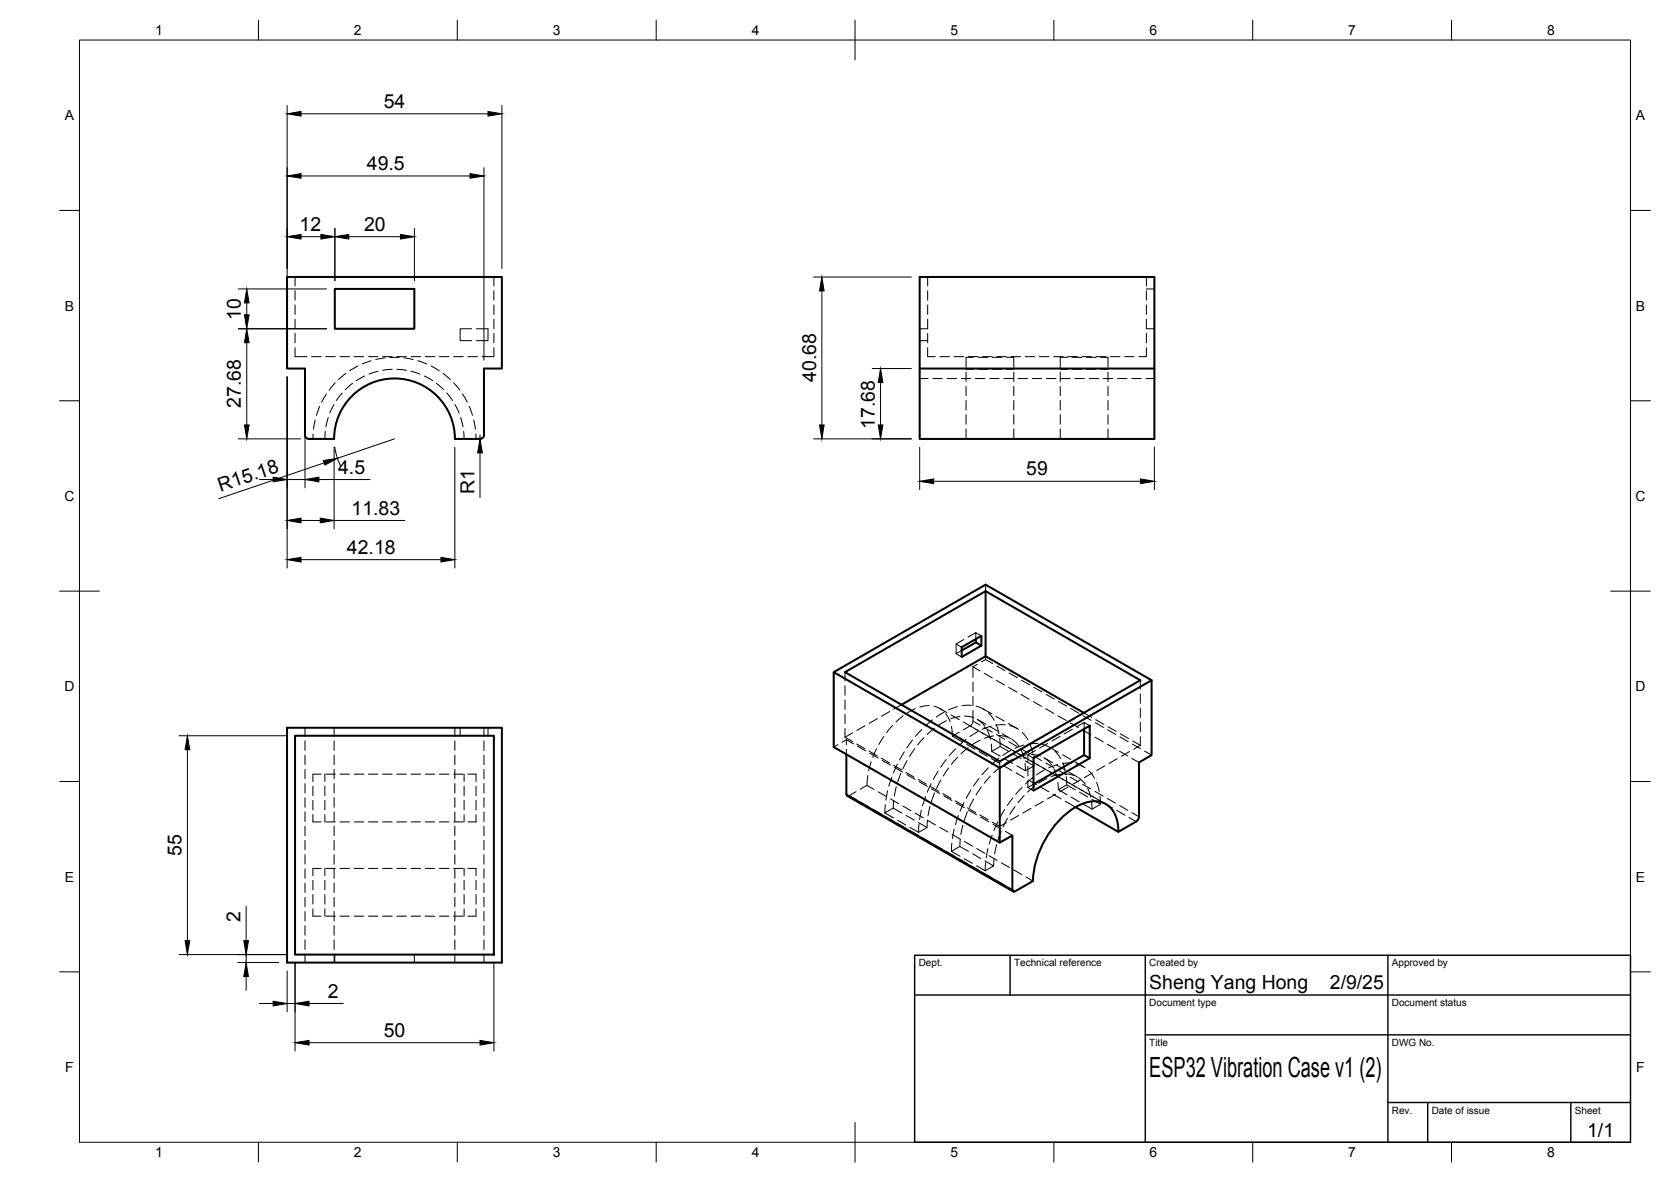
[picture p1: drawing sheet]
<svg xmlns="http://www.w3.org/2000/svg" width="420mm" height="297mm" viewBox="0 0 420 297" stroke-linecap="round" stroke-linejoin="round" font-family="sans-serif">
<!-- layer: Visible -->
<g fill="none" stroke="#000" stroke-width=".51">
<path d="M84.2 72.6h20v10h-20zM231.2 69.6h59.1v40.7h-59.1zM231.2 92.6h59.1M114.4 110.3a15.2 15.2 0 0 0-15.2-15.2 15.2 15.2 0 0 0-15.2 15.2h-6.3a1.01 1.01 0 0 1-1-1v-16.7h-4.5v-23h54v23h-4.5v16.7a1.01 1.01 0 0 1-1 1h-6.3M247.8 148.6l38.9 22.3-35.3 20.4-38.9-22.4 35.3-20.3v16.3M209.6 168.9l41.8 24.1M245.4 160.6v.8l-3.6 2.1M245.4 161.4l1.4 .8-5 2.9v-2.4l5-2.9v2.4M247.8 164.9l-21.1 12.2M247.8 164.9l24.7 14.2M289.6 170.9l-41.8-24-38.2 22v18.8l41.8 24.1M72.2 182.9h54v59h-54z"/>
<path d="M74.2 184.9h50v55h-50zM212.8 189.6v9.9M212.8 199.5l.2 .5 41.8 24M259.9 190.5l14.1-8.1v8.1l-14.1 8.2zM272.6 183.2v6.5M274 190.5l-1.4-.8-12.7 7.4M270.4 202.8l10.8 6.2 4.5-2.5M285.7 206.5l.5-.6 .2-.7v-13.6l3.2-1.8v-18.9l-38.2 22.1v18.8l3.2-1.9v14l.4 .2 .3-.1 4.4-2.6a23.7 23.7 0 0 1 10.8-18.6 7.7 7.7 0 0 1 7.6-.7 7.4 7.4 0 0 1 3.1 6.9"/>
</g>
<!-- layer: Hidden -->
<g fill="none" stroke="#000" stroke-width=".25">
<path d="M74.2 69.6v2.3M74.2 73.1v2.3M74.2 76.6v2.4M124.2 69.6v2.3M124.2 73.1v2.3M124.2 76.6v2.4M233.3 69.6v2.3M233.3 73.1v2.3M233.3 76.6v2.4M288.2 72.6h2.1M288.2 69.6v2.3M288.2 73.1v2.3"/>
<path d="M288.2 76.6v2.4M74.2 80.2v2.4M74.2 83.8v2.4M74.2 87.4v2.2h3M78.3 89.6h2.4M81.9 89.6h2.4M82.1 99l-1.2 2.1M84.3 96.2l-1.5 1.8M85.5 89.6h2.4M86 98.8l-1.4 1.9M87 93.9l-1.9 1.5M88.6 96.3l-1.8 1.6"/>
<path d="M89.1 89.6h2.3M90 92l-2.1 1.2M91.7 94.5l-2.1 1.2M92.6 89.6h2.4M93.3 90.7l-2.2 .8M95.1 93.3l-2.3 .7M96.2 89.6h2.4M96.8 89.9l-2.3 .4M98 89.8h2.4M98.6 92.8l-2.4 .3M99.8 92.8l2.4 .3M99.8 89.6h2.4"/>
<path d="M101.6 89.9l2.3 .4M103.3 93.3l2.3 .7M103.4 89.6h2.3M105.1 90.6l2.2 .9M106.7 94.5l2.1 1.1M106.9 89.6h2.4M108.4 92l2 1.2M109.7 96.3l1.8 1.6M110.5 89.6h2.4M111.4 93.8l1.8 1.6M112.3 98.7l1.5 2M114.1 96.2l1.5 1.8"/>
<path d="M114.1 89.6h2.4M116.3 99l1.2 2.1M117.6 89.6h2.4M118.6 82.6h-2.9v3h2.9M119.8 82.6h2.9v3h-2.9M124.2 87.4v2.2h-3M124.2 80.2v2.4M124.2 83.8v2.4M231.2 85.6h2.1M231.2 95.1h2.2M233.3 80.2v2.4h-2.1M233.3 87.4v2.2h1.8"/>
<path d="M233.3 83.8v2.4M234.5 95.1h2.4M236.3 89.6h2.4M238.1 95.1h2.4M239.9 89.6h2.4M241.7 95.1h2.4M242.9 93.5v2.4M242.9 97.1v2.3M242.9 92.8h1.9M243.5 89.6h2.4M244.8 89.8h-1.9v2.5M245.3 95.1h2.3"/>
<path d="M245.9 92.8h2.4M245.9 89.8h2.4M247.1 89.6h2.3M248.8 95.1h2.4M249.5 92.8h2.4M249.5 89.8h2.4M250.6 89.6h2.4M252.4 95.1h2.4M253.1 89.8h1.8v2.5M253.1 92.8h1.8M254.2 89.6h2.4M254.9 93.5v2.4"/>
<path d="M254.9 97.1v2.3M256 95.1h2.4M257.8 89.6h2.4M259.6 95.1h2.3M261.3 89.6h2.4M263.1 95.1h2.4M264.9 89.6h2.4M266.6 93.5v2.4M266.6 97.1v2.3M266.6 92.8h1.8M266.7 95.1h2.4M268.4 89.8h-1.8v2.5"/>
<path d="M268.5 89.6h2.4M269.6 92.8h2.4M269.6 89.8h2.4M270.3 95.1h2.4M272.1 89.6h2.3M273.2 92.8h2.4M273.2 89.8h2.4M273.9 95.1h2.3M275.6 89.6h2.4M276.8 89.8h1.8v2.5M276.8 92.8h1.8M277.4 95.1h2.4"/>
<path d="M278.6 93.5v2.4M278.6 97.1v2.3M279.2 89.6h2.4M281 95.1h2.4M282.8 89.6h2.4M284.6 95.1h2.4M288.1 95.1h2.2M288.2 87.4v2.2h-1.8M288.2 80.2v2.4h2.1M288.2 83.8v2.4M78.7 109.1v1.2M79.2 105.5l-.4 2.4"/>
<path d="M80.4 102.2l-.8 2.2M81.8 108.4l-.1 1.9M82.5 104.9l-.5 2.4M84 101.7l-1.1 2.1M114.4 101.7l1 2.1M115.8 104.9l.6 2.3M116.6 108.4l.1 1.9M118 102.1l.8 2.3M119.1 105.5l.4 2.4M119.7 109.1v1.2M242.9 100.6v2.4M242.9 104.2v2.4"/>
<path d="M242.9 107.8v2.5M254.9 100.6v2.4M254.9 104.2v2.4M254.9 107.8v2.5M266.6 100.6v2.4M266.6 104.2v2.4M266.6 107.8v2.5M278.6 100.6v2.4M278.6 104.2v2.4M278.6 107.8v2.5M245.4 159l1.4 .8M247.8 146.9v1.7"/>
<path d="M212.5 168.9v2.2M212.5 172.3v2.4M212.5 175.9v2.4M212.5 179.5v2.4M223.7 178.8l-2.1 1.2M226.7 177.1l-2 1.1M227.1 179.9l-1.8 1.5M230.2 178.1l-2.1 1.1M233.6 177.3l-2.3 .4M234.8 177.5l1.4 .5 .7 .5M236.3 178l1.8 1.1M237.4 179l-2 1.2"/>
<path d="M237.8 179.3l1.1 2.1M239.1 179.6l2.1 1.2M240.4 161.8v2.5l1.4-.8M240.4 164.3l1.4 .8M240.4 161.8l1.4 .9M240.7 177.6l-2.2 .8M242.4 160.7l-2 1.1M242.5 180l2.4 .4M243.4 160.1l2-1.1v1.6M244.2 177.3h-2.3M244.6 178.5v3.2l-.5 .7-1.9 1M244.6 167.6v2.6"/>
<path d="M244.6 171.4v2.4M244.6 175v2.4M244.6 167.6l1.8 1M245.4 177.4l2.2 1M245.7 166.9l-1.1 .7M247.2 178.2l2.2 1.2M247.5 169.2l2 1.2M247.8 165.7l-1 .7M247.8 165.7l1.8 1.1M247.8 164.9v.8M248.5 179.1l1.5 1.9M250.5 171l2.1 1.2"/>
<path d="M250.6 167.4l2.1 1.1M253.6 172.7l2.1 1.2M253.7 169.1l2.1 1.2M256.7 174.5l2.1 1.2M256.8 170.9l2.1 1.2M259.8 176.3l2.1 1.2M259.9 172.7l2.1 1.2M262.9 178.1l2.1 1.2M263 174.5l2.1 1.2M266 179.9l2.1 1.2M266.1 176.3l2.1 1.1M269.2 178l2.1 1.2"/>
<path d="M272.3 179.8l2.1 1.2M272.5 179.1l2 1.2M286.7 170.9v2.3M286.7 174.4v2.3M286.7 178v2.3M76.7 182.9v2.1M76.7 186.2v2.4M76.7 189.8v2.4M76.7 193.3v2.4M76.7 196.9v2.4M78.7 197.6v2.4M80.7 194.5h-2v1.9"/>
<path d="M81.7 194.5v1.9M81.7 197.6v2.4M81.9 194.5h2.4M84 182.9v2.1M84 186.2v2.4M84 189.8v2.4M84 193.3v2.4M84 196.9v2.4M85.5 194.5h2.4M89.1 194.5h2.3M92.6 194.5h2.4M96.2 194.5h2.4"/>
<path d="M99.8 194.5h2.4M103.4 194.5h2.3M106.9 194.5h2.4M110.5 194.5h2.4M114.1 194.5h2.4M114.4 182.9v2.1M114.4 186.2v2.4M114.4 189.8v2.4M114.4 193.3v2.4M114.4 196.9v2.4M115.7 182.9v2M116.7 194.5v1.9"/>
<path d="M116.7 197.6v2.4M117.6 194.5h2.1v1.9M119.7 197.6v2.4M121.7 182.9v2.1M121.7 186.2v2.4M121.7 189.8v2.4M121.7 193.3v2.4M121.7 196.9v2.4M122.7 182.9v2M210.7 187.1l-1.1 .6M212.5 183.1v2.2M212.5 185.3l1.9 1.1"/>
<path d="M212.8 185.9l1.8 1M212.8 185.9v1.2M212.8 188.3v1.3M212.8 185.9l-1 .6M214.4 184.2l-1.9 1.1M215.2 199l-1.7 .9-.5 .1M215.4 187l2.1 1.2M215.6 187.5l2.1 1.2M217.5 182.4l-2.1 1.2M218 197.4l-1.7 1M218 197.4l1.8 1M218.2 194.9l-.2 2.5"/>
<path d="M218.5 188.8l2.1 1.1M218.7 189.3l2.1 1.2M219.1 191.4l-.7 2.3M220.4 188.1l-.9 2.2M220.6 180.6l-2.1 1.2M220.8 199l2.1 1.2M221.6 190.5l2.1 1.2M221.8 191.1l2.1 1.2M222.2 185.1l-1.2 2M223.2 198.7l-.5 2.4M224.2 195.3l-.7 2.3M224.5 182.3l-1.6 1.8"/>
<path d="M224.7 192.3l2.1 1.2M224.9 192.9l2.1 1.1M225.4 197.7l-.5 2.4M225.6 192l-.9 2.2M226.5 194.4l-.8 2.2M227.4 188.9l-1.2 2.1M227.8 194.1l2 1.2M228 194.7l2.1 1.1M228.1 191.1l-1.1 2.2M229.4 186l-1.4 1.9M230 188.1l-1.3 2M230.9 195.9l2 1.2"/>
<path d="M231.1 196.4l2.1 1.2M231.8 183.3l-1.6 1.8M232.3 185.4l-1.6 1.8M234 197.7l2.1 1.2M234.1 196.9l-.9 2.2M234.2 198.2l2.1 1.2M234.4 180.9l-1.8 1.6M234.9 183l-1.8 1.6M235 199.2l-.8 2.3M235.9 193.8l-1.2 2.1M236.6 196l-1.1 2.1M237.1 199.5l2 1.1"/>
<path d="M237.3 200l2.1 1.2M237.9 190.9l-1.4 1.9M238 181.1l-2.1 1.2M238.5 193l-1.3 2M239.2 182.5l.3 2.5M240.3 188.2l-1.6 1.8M240.8 190.3l-1.6 1.8M241.2 184l-1.7 1 2.5 1.5M241.4 180.1l-2.3 .5M242.2 181.4l2.1 1.2M242.9 185.8l-1.8 1.6M243.1 187.1l2 1.2"/>
<path d="M243.4 187.9l-1.8 1.5M244.1 198.6l-1.2 2M245.3 183.2l2.1 1.2M245.7 180.8l2.2 1.2M245.9 183.8l-2 1.3M245.9 180.9l1.7 1.6M246.2 195.6l-1.4 2M246.2 188.9l2 1.2M246.4 186l-2 1.2M246.7 197.8l-1.3 2M248.3 183.6l.7 2.2M248.4 185l2.1 1.2"/>
<path d="M248.5 192.9l-1.6 1.8M248.9 182.6l2.1 1.2M249 195l-1.5 1.8M249.2 182.5l-2.2 .8M249.3 187l.1 1.8M249.3 190.7l2 1.1M249.9 184.9l-2.4 .6M250.4 180l2.1 1.2M250.5 182.1l.7 2.3M251 184.9l2.4 .4M251.2 190.5l-1.8 1.6M251.4 185.5l.1 2.1"/>
<path d="M251.4 191.3v1.7M251.5 186.8l2.1 1.2M251.7 192.6l-1.8 1.6M252 184.4l2.2 1.3M252.4 192.4l2 1.2M252.6 190.7l2 1.2M252.7 182.1l-2.3 .1M253.5 181.8l2.2 1.3M253.7 188.9l-2.2-1.3-2.1 1.2 2.1 1.3M253.9 182.3l2.2 1M254.1 188.6l-2 1.3M254.4 185.8l1.7 1.6"/>
<path d="M254.6 188.6l2 1.1M254.7 190.8l-2.1 1.1M254.7 189.4l2.1 1.2M255.5 194.2l2 1.2M255.7 192.5l2.2 1.2 2.1-1.2M256.8 188.5l.7 2.2M257 184l1.5 1.9M257 197.8l-1.6 1.8M257.5 187.2l-2.3 .9M257.5 199.9l-1.5 1.8M257.7 190.3l2.1 1.2M257.7 191.9l.2 1.8"/>
<path d="M257.8 191.2l2.2 1.3M258.1 189.7l-2.3 .6M258.4 189.7v1.7M258.4 192.6v2.4M258.4 196.2v1.7M258.4 189.7l1.5 .8M258.6 196l2 1.2M259 187l.7 2.3M259.3 189.6l2.3 .4M259.7 195.4l-1.8 1.6M259.9 190.4l.1 2.1M259.9 197.1l-1.5 .8 1.5 .8"/>
<path d="M260.2 197.5l-1.8 1.6M260.3 188.6l-1.9 1.1M260.8 192.1l2 1.2M261 186.9l-2.4 .1M261.6 197.8l2.1 1.2M262.1 187.1l2.2 1M262.5 190.4l2.1 1.3M262.6 193.5l-2 1.2M262.7 190.5l1.7 1.7M263.2 195.7l-2.1 1.1M263.4 186.8l-2 1.2M263.9 193.9l2 1.2"/>
<path d="M263.9 187.8l2.2 1.3M264.8 199.6l2 1.2M265 193.2l.8 2.2M265.3 188.8l1.4 1.9M265.4 199.6l-2 1.2M265.7 192.3l2 1.1M265.9 192.1l-2.2 .8M266 196.6l.1 1.8M266.6 185l-2.1 1.2M266.6 194.6l-2.3 .6M267 195.7l2 1.2M267.2 189.7l2 1.1"/>
<path d="M267.2 191.7l.7 2.3M267.8 194.5l2.3 .4M268.1 195.2l.1 2M268.5 197.8l-2 1.2M268.8 194l2.2 1.3M269.1 181.7l2.1 1.1M269.5 191.8l-2.4 .1M269.6 183.2l-2 1.3M270.1 197.5l2 1.2M270.3 191.4l2.1 1.3M270.4 198.5l-2.2-1.3-2.1 1.2 2.2 1.3M270.6 192l2.2 .9"/>
<path d="M271.2 195.4l1.7 1.7M271.4 199.1l2.1 1.2M271.6 196l-2 1.2M272.2 183.5l2.1 1.1M272.6 181.6l-1.9 1.1M273.2 199.3l2 1.2M273.5 198.1l.8 2.2M273.7 193.7l1.5 1.8M274 182.4l-1.4-.8v1.6M274.7 194.2l-2 1.2M275.3 185.2l2.1 1.2M275.4 181.6l2.1 1.2"/>
<path d="M275.5 180.9l2.1 1.1M275.7 196.6l.7 2.3M277.8 192.5l-2 1.1M278.4 187l2.1 1.2M278.5 183.4l2.1 1.2M278.6 182.6l2.1 1.2M280.9 190.7l-2.1 1.2M281.5 188.8l2.1 1.2M281.6 185.2l2.1 1.2M281.7 184.4l2.1 1.2M284 188.9l-2.1 1.2M284.6 190.6l1.8 1"/>
<path d="M284.7 187l2 1.2M284.8 186.2l1.9 1.1M286.7 187.3l-1.6 1M286.7 181.5v2.4M286.7 185.1v2.2M287.8 188.8l1.8 1M76.7 200.5v2.4M76.7 204.1v2.3M76.7 207.6v2.4M76.7 211.2v2.4M76.7 214.8v2.4M76.7 218.3v2.4"/>
<path d="M78.7 204.7v1.9h2M78.7 201.2v2.3M80.7 218.2h-2v1.9M81.7 201.2v2.3M81.7 204.7v1.9M81.7 218.2v1.9M81.9 206.6h2.4M81.9 218.2h2.4M84 200.5v2.4M84 204.1v2.3M84 207.6v2.4M84 211.2v2.4"/>
<path d="M84 214.8v2.4M84 218.3v2.4M85.5 206.6h2.4M85.5 218.2h2.4M89.1 206.6h2.3M89.1 218.2h2.3M92.6 206.6h2.4M92.6 218.2h2.4M96.2 206.6h2.4M96.2 218.2h2.4M99.8 206.6h2.4M99.8 218.2h2.4"/>
<path d="M103.4 206.6h2.3M103.4 218.2h2.3M106.9 206.6h2.4M106.9 218.2h2.4M110.5 206.6h2.4M110.5 218.2h2.4M114.1 206.6h2.4M114.1 218.2h2.4M114.4 200.5v2.4M114.4 204.1v2.3M114.4 207.6v2.4M114.4 211.2v2.4"/>
<path d="M114.4 214.8v2.4M114.4 218.3v2.4M116.7 201.2v2.3M116.7 204.7v1.9M116.7 218.2v1.9M117.6 218.2h2.1v1.9M119.7 204.7v1.9h-2.1M119.7 201.2v2.3M121.7 200.5v2.4M121.7 204.1v2.3M121.7 207.6v2.4M121.7 211.2v2.4"/>
<path d="M121.7 214.8v2.4M121.7 218.3v2.4M222.5 204.3l2.1-1.2 2.2 1.2M222.5 204.3l2.2 1.3M222.6 202.3l-.1 2M223.9 200.8l2.1 1.2M224.7 201.2l-.1 1.9M225.7 206.1l2.1 1.2M227 202.6l2.1 1.1M227.8 204.9l2.1 1.2M230.1 204.3l2.1 1.2M230.9 206.7l2.2 1.2-2.1 1.3-2.2-1.3"/>
<path d="M231.1 207.1l-.1 2.1M231.7 203.6l-.5 2.4M232.7 200.2l-.7 2.3M233.8 202.6l-.5 2.3M235.2 207.3l-2-1.2-.1 1.8M236.3 207.9l2.1 1.2M239.2 213.9l2.1-1.2 2.2 1.3M239.2 213.9l2.2 1.3M239.3 211.9l-.1 2M239.4 209.7l2 1.2-.1 1.8M239.9 208.4l-.4 2.3M240.2 201.2l2 1.2"/>
<path d="M240.4 201.8l2.1 1.2M241 205l-.8 2.2M242.1 207.4l-.5 2.3M242.4 201.7l-1 2.1M242.4 215.8l2.1 1.2M242.5 211.5l2 1.1M243.2 204l-.8 2.2M243.3 203l2 1.2M243.5 203.6l2.1 1.2M244.6 214.6l2 1.2M244.8 200.8l-1.1 2.1M245.6 213.2l2 1.2"/>
<path d="M246.4 204.8l2 1.2M246.6 205.3l2 1.2M247.6 216.4l2.2 1.2-2.1 1.2-2.2-1.2M247.8 216.8l-.1 2M248.4 213.3l-.4 2.3M248.7 215l2 1.2M249.5 209.9l-.8 2.2M249.5 206.6l1.9 1.1 1.6-1M249.7 207.1l2 1.2M249.9 215.8l-.1 1.8M250.6 212.3l-.5 2.3M250.9 206.6l-1 2.1"/>
<path d="M251.7 208.9l-.8 2.2M251.8 216.8l2 1.2M252.6 203.4l-1.2 2.1M252.8 208.9l1.8 1M253.3 205.7l-1.1 2.1M254.7 200.5l-1.4 1.9M254.9 218.6l2 1.2M255.2 202.7l-1.3 1.9M256.1 204.9l-2 1.2M259.2 203.1l-2 1.2M262.3 201.4l-2 1.2M267.8 201.3l2.6 1.5"/>
<path d="M269.3 200.3l2.1 1.2M272.4 202.1l2.2 1.2 2.1-1.2M274.5 201.5l.1 1.8M274.5 200.9l2.2 1.2M276.3 201l1.7 1.1M276.6 200.1l.1 2M76.7 221.9v2.4M76.7 225.5v2.4M76.7 229.1v2.3M76.7 232.6v2.4M76.7 236.2v2.4M76.7 239.8v2.1"/>
<path d="M78.7 228.4v1.8h2M78.7 221.2v2.4M78.7 224.8v2.4M81.7 221.2v2.4M81.7 224.8v2.4M81.7 228.4v1.8M81.9 230.2h2.4M84 221.9v2.4M84 225.5v2.4M84 229.1v2.3M84 232.6v2.4M84 236.2v2.4"/>
<path d="M84 239.8v2.1M84.2 239.9v2M85.5 230.2h2.4M89.1 230.2h2.3M92.6 230.2h2.4M96.2 230.2h2.4M99.8 230.2h2.4M103.4 230.2h2.3M104.2 239.9v2M106.9 230.2h2.4M110.5 230.2h2.4M114.1 230.2h2.4"/>
<path d="M114.4 221.9v2.4M114.4 225.5v2.4M114.4 229.1v2.3M114.4 232.6v2.4M114.4 236.2v2.4M114.4 239.8v2.1M116.7 221.2v2.4M116.7 224.8v2.4M116.7 228.4v1.8M119.7 228.4v1.8h-2.1M119.7 221.2v2.4M119.7 224.8v2.4"/>
<path d="M121.7 221.9v2.4M121.7 225.5v2.4M121.7 229.1v2.3M121.7 232.6v2.4M121.7 236.2v2.4M121.7 239.8v2.1M258 220.4l1.7 1"/>
</g>
<!-- layer: Hidden Narrow -->
<g fill="none" stroke="#000" stroke-width=".25">
<path d="M213.5 199.9l1.8 1.1M243.9 182.4l1.8 1.1M244.6 181.2l1.8 1M246.7 184.1l2.1 1.1M247.5 182.8l2 1.2M249.8 185.8l2.1 1.2M250.5 184.6l2.1 1.2M252.9 187.6l2.1 1.2M253.6 186.4l2.1 1.2M256 189.4l2.1 1.2M256.7 188.2l2.1 1.2M259.1 191.2l2.1 1.2"/>
<path d="M259.8 190l2.1 1.1M262.2 193l2.1 1.1M262.9 191.7l2.1 1.2M265.3 194.7l2.1 1.2M266 193.5l2.1 1.2M268.4 196.5l2.1 1.2M269.1 195.3l2.1 1.2M271.5 198.3l2.1 1.2M272.2 197.1l2.1 1.2M275.3 198.9l2.1 1.2M216.3 201.6l2.1 1.1M219.4 203.4l2.1 1.1"/>
<path d="M222.5 205.1l2.1 1.2M225.6 206.9l2.1 1.2M228.7 208.7l2.1 1.2M231.8 210.5l2.1 1.2M234.9 212.3l2.1 1.2M238 214l2.1 1.2M241.1 215.8l2.1 1.2M244.2 217.6l2.1 1.2M247.3 219.4l2.1 1.2M274.6 200.1l2.1 1.2M277.7 201.9l2.1 1.2M278.4 200.6l2.1 1.2"/>
<path d="M280.8 203.7l2.1 1.2M281.5 202.4l2.1 1.2M283.9 205.5l1.8 1M284.6 204.2l1.8 1M250.4 221.2l2.1 1.2M253.5 223l1.7 1"/>
</g>
<!-- layer: Visible Narrow -->
<path d="M212.8 199.5l41.8 24.1" fill="none" stroke="#000" stroke-width=".25"/>
<!-- layer: BORDER -->
<g fill="none" stroke="#000" stroke-width=".25">
<path d="M20 10.1h390v276.9h-390zM65 5.1v5M115 5.1v5M165 5.1v5M215 5.1v10M265 5.1v5M315 5.1v5M365 5.1v5M15 52.9h5M410 52.9h5M15 100.7h5M410 100.7h5"/>
<path d="M15 148.6h10M405 148.6h10M15 196.4h5M410 196.4h5M15 244.2h5M410 244.2h5M65 287v5M115 287v5M165 287v5M215 282.1v9.9M265 287v5M315 287v5"/>
<path d="M365 287v5"/>
</g>
<!-- layer: TITLEBLOCK -->
<path d="M230 240.1h180v46.9h-180zM230 250h180M254 240.1v9.9M288 240.1v46.9M349 240.1v46.9M288 260.1h122M349 277.1h61M359 277.1v9.9M395 277.1v9.9" fill="none" stroke="#000" stroke-width=".36"/>
<!-- layer: FD_Dimensions -->
<g fill="none" stroke="#000" stroke-width=".25">
<path d="M72.2 26.5v64M75.7 28.6h47M126.2 26.5v41M75.7 59.5h5M75.7 44.2h42.5M84.2 57.4v13.1M87.7 59.5h13M104.2 57.4v13.1M121.7 42.1v48.4M59.9 72.6h22.2M62 76.1v3M204.6 69.6h24.6"/>
<path d="M206.7 73.1v33.7M59.9 82.6h22.2M62 86.1v20.7M72.2 94.7v48M76.7 94.7v27.9M219.3 92.6h9.9M221.4 96.1v10.7M59.9 110.3h15.7M81.5 116.3l-26.5 9M84 112.4v20.5M84.2 112.4l.4 2.1 1.1 2.6M99.2 110.3l-14.4 4.9"/>
<path d="M114.4 112.4v30.3M120.7 109.3v1M120.7 113.8v11.3M204.6 110.3h24.6M231.2 112.4v10.6M290.3 112.4v10.6M65.2 120.5h3.5M72.2 120.5h4.5M75.7 130.8h4.8M80.2 120.5h12.8M84 130.8h17.8M234.8 121h51.9"/>
<path d="M75.7 140.6h35.2M45 184.9h27.1M47.1 188.4v48M45 239.9h27.1M61.9 227.8v8.6M61.9 239.9v2M59.8 241.9h10.3M61.9 245.4v3.5M65.2 252.2h3.5M72.2 244v10.3M72.2 252.2h2M74.2 242v22.1"/>
<path d="M77.7 252.2h8.6M124.2 242v22.1M77.7 262h43"/>
</g>
<g fill="#000" stroke="#000" stroke-width=".25">
<path d="M72.2 28.6l3.5-.6v1.2zM122.7 28l3.5 .6-3.5 .6zM72.2 59.5l3.5-.6v1.2zM72.2 44.2l3.5-.6v1.2zM80.7 58.9l3.5 .6-3.5 .6zM84.2 59.5l3.5-.6v1.2zM100.7 58.9l3.5 .6-3.5 .6zM118.2 43.6l3.5 .6-3.5 .6zM61.5 79.1h1.1l-.6 3.5zM62 72.6l.6 3.5h-1.1zM206.7 69.6l.5 3.5h-1.1zM62 82.6l.6 3.5h-1.1z"/>
<path d="M221.4 92.6l.6 3.5h-1.2zM61.5 106.8h1.1l-.6 3.5zM68.7 119.9l3.5 .6-3.5 .6zM76.7 120.5l3.5-.6v1.2zM81.3 115.7l3.5-.5-3.1 1.7zM120.7 110.3l.6 3.5h-1.2zM206.1 106.8h1.1l-.5 3.5zM220.8 106.8h1.2l-.6 3.5zM72.2 130.8l3.5-.6v1.2zM80.5 130.2l3.5 .6-3.5 .6zM231.2 121l3.6-.6v1.1zM286.7 120.4l3.6 .6-3.6 .5z"/>
<path d="M72.2 140.6l3.5-.5v1.1zM110.9 140.1l3.5 .5-3.5 .6zM47.1 184.9l.6 3.5h-1.2zM46.5 236.4h1.2l-.6 3.5zM61.3 236.4h1.2l-.6 3.5zM61.9 241.9l.6 3.5h-1.2zM68.7 251.6l3.5 .6-3.5 .6zM74.2 252.2l3.5-.6v1.2zM74.2 262l3.5-.5v1.1zM120.7 261.5l3.5 .5-3.5 .6z"/>
</g>
<text font-size="7" x="289" y="270.6">ESP32 Vibration Case v1 (2)</text>
<g font-size="4.9">
<text x="96.5" y="27.1">54</text>
<text x="92.2" y="42.8">49.5</text>
<text x="75.3" y="58.1">12</text>
<text x="91.5" y="58">20</text>
<text x="60.6" y="80.5" transform="rotate(-90 60.6 80.5)">10</text>
<text x="205.2" y="96" transform="rotate(-90 205.2 96)">40.68</text>
<text x="60.6" y="102.5" transform="rotate(-90 60.6 102.5)">27.68</text>
<text x="219.9" y="107.7" transform="rotate(-90 219.9 107.7)">17.68</text>
<text x="85" y="119">4.5</text>
<text x="258" y="119.5">59</text>
<text x="55.5" y="123.6" transform="rotate(-19 55.5 123.6)">R15.18</text>
<text x="119.3" y="124" transform="rotate(-90 119.3 124)">R1</text>
<text x="88.4" y="129.3">11.83</text>
<text x="87.2" y="139.2">42.18</text>
<text x="45.7" y="215.1" transform="rotate(-90 45.7 215.1)">55</text>
<text x="60.5" y="231.6" transform="rotate(-90 60.5 231.6)">2</text>
<text x="82.4" y="250.8">2</text>
<text x="289" y="248.5">Sheng Yang Hong</text>
<text x="334.4" y="248.5">2/9/25</text>
<text x="96.5" y="260.6">50</text>
<text x="399.1" y="285.7">1/1</text>
</g>
<g font-size="3.5">
<text x="39" y="8.8">1</text>
<text x="89" y="8.8">2</text>
<text x="139" y="8.8">3</text>
<text x="189" y="8.8">4</text>
<text x="239" y="8.8">5</text>
<text x="289" y="8.8">6</text>
<text x="339" y="8.8">7</text>
<text x="389" y="8.8">8</text>
<text x="16.3" y="30.2">A</text>
<text x="411.3" y="30.2">A</text>
<text x="16.3" y="78">B</text>
<text x="411.3" y="78">B</text>
<text x="16.2" y="125.9">C</text>
<text x="411.2" y="125.9">C</text>
<text x="16.2" y="173.7">D</text>
<text x="411.2" y="173.7">D</text>
<text x="16.3" y="221.6">E</text>
<text x="411.3" y="221.6">E</text>
<text x="16.4" y="269.4">F</text>
<text x="411.4" y="269.4">F</text>
<text x="39" y="290.8">1</text>
<text x="89" y="290.8">2</text>
<text x="139" y="290.8">3</text>
<text x="189" y="290.8">4</text>
<text x="239" y="290.8">5</text>
<text x="289" y="290.8">6</text>
<text x="339" y="290.8">7</text>
<text x="389" y="290.8">8</text>
</g>
<g font-size="2.5">
<text x="231" y="242.9">Dept.</text>
<text x="255" y="242.9">Technical reference</text>
<text x="289" y="242.9">Created by</text>
<text x="350" y="242.9">Approved by</text>
<text x="289" y="252.8">Document type</text>
<text x="350" y="252.8">Document status</text>
<text x="289" y="262.9">Title</text>
<text x="350" y="262.9">DWG No.</text>
<text x="350" y="279.9">Rev.</text>
<text x="360" y="279.9">Date of issue</text>
<text x="396" y="279.9">Sheet</text>
</g>
</svg>
